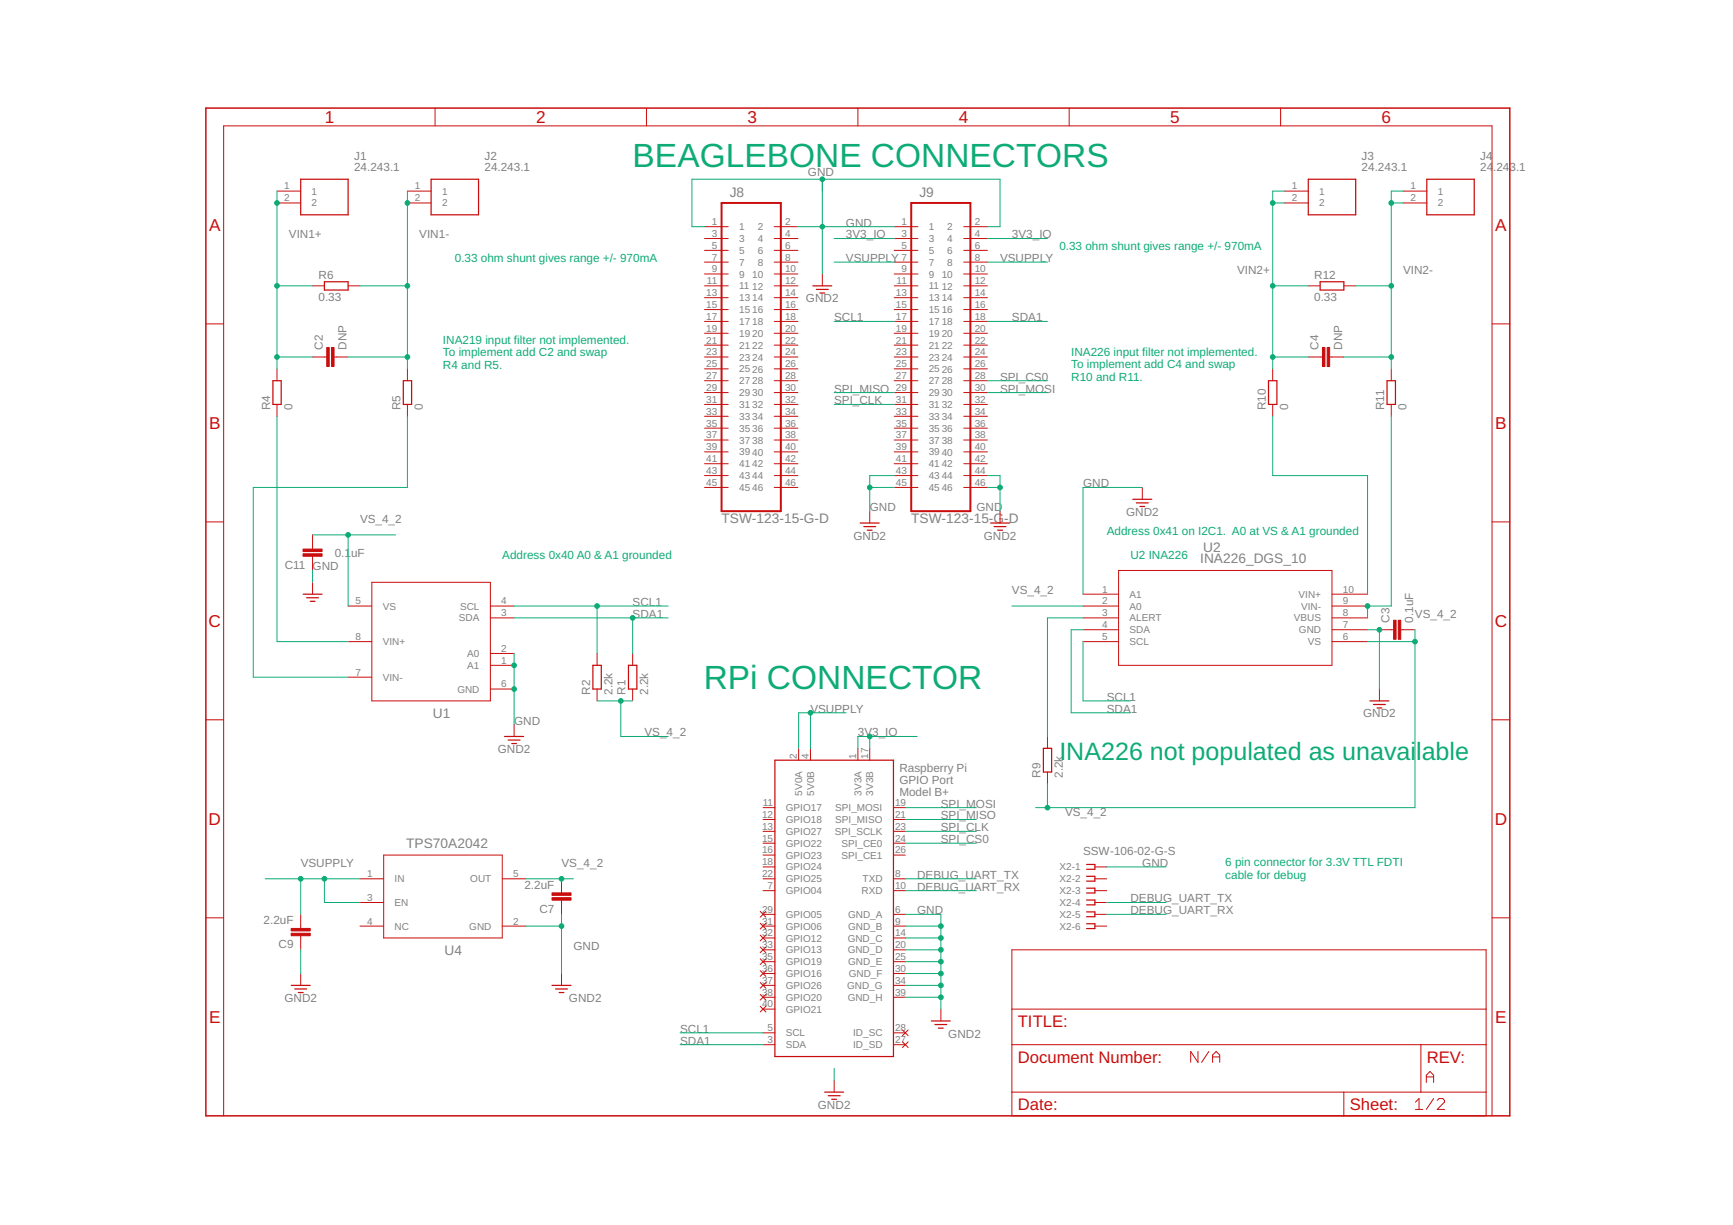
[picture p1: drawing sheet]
<svg xmlns="http://www.w3.org/2000/svg" width="297mm" height="210mm" viewBox="0 0 297 210" stroke-linecap="round" stroke-linejoin="round" font-family="sans-serif">
<g fill="none" stroke="#c90d0c" stroke-width=".17">
<path d="M74.6 18.5v3.1M110.8 18.5v3.1M147 18.5v3.1M183.3 18.5v3.1M219.5 18.5v3.1M47.5 32.7h4M47.5 34.8h4M69.8 32.7h4.1M69.8 34.8h4.1M120.8 38.8h4M132.7 38.8h4.1M153.3 38.8h4"/>
<path d="M165.2 38.8h4M220.2 32.7h4M220.2 34.8h4M240.5 32.7h4.1M240.5 34.8h4.1M35.3 55.5h3M53.6 49h2M59.7 49h2M120.8 49h4M120.8 40.9h4M120.8 42.9h4M120.8 44.9h4"/>
<path d="M120.8 46.9h4M120.8 51h4M120.8 53h4M120.8 55.1h4M120.8 57.1h4M120.8 59.1h4M132.7 49h4.1M132.7 40.9h4.1M132.7 42.9h4.1M132.7 44.9h4.1M132.7 46.9h4.1M132.7 51h4.1"/>
<path d="M132.7 53h4.1M132.7 55.1h4.1M132.7 57.1h4.1M132.7 59.1h4.1M140.9 46.9v2.1M153.3 49h4M153.3 40.9h4M153.3 42.9h4M153.3 44.9h4M153.3 46.9h4M153.3 51h4M153.3 53h4"/>
<path d="M153.3 55.1h4M153.3 57.1h4M153.3 59.1h4M165.2 49h4M165.2 40.9h4M165.2 42.9h4M165.2 44.9h4M165.2 46.9h4M165.2 51h4M165.2 53h4M165.2 55.1h4M165.2 57.1h4"/>
<path d="M165.2 59.1h4M224.2 49h2.1M230.3 49h2.1M255.7 55.5h3.1M47.5 63.2v2M47.5 69.3v2M53.6 61.2h2.4M57.2 61.2h2.5M69.8 63.2v2M69.8 69.3v2M120.8 61.2h4M120.8 63.2h4"/>
<path d="M120.8 65.2h4M120.8 67.3h4M120.8 69.3h4M120.8 71.3h4M120.8 73.4h4M120.8 75.4h4M120.8 77.4h4M120.8 79.5h4M132.7 61.2h4.1M132.7 63.2h4.1M132.7 65.2h4.1M132.7 67.3h4.1"/>
<path d="M132.7 69.3h4.1M132.7 71.3h4.1M132.7 73.4h4.1M132.7 75.4h4.1M132.7 77.4h4.1M132.7 79.5h4.1M153.3 61.2h4M153.3 63.2h4M153.3 65.2h4M153.3 67.3h4M153.3 69.3h4M153.3 71.3h4"/>
<path d="M153.3 73.4h4M153.3 75.4h4M153.3 77.4h4M153.3 79.5h4M165.2 61.2h4M165.2 63.2h4M165.2 65.2h4M165.2 67.3h4M165.2 69.3h4M165.2 71.3h4M165.2 73.4h4M165.2 75.4h4"/>
<path d="M165.2 77.4h4M165.2 79.5h4M218.1 63.2v2M218.1 69.3v2M224.2 61.2h2.5M227.9 61.2h2.4M238.5 63.2v2M238.5 69.3v2M35.3 89.4h3M53.6 91.7v2.4M53.6 95.3v2.4M53.6 99.8v2"/>
<path d="M63.7 99.8h20.4v20.3h-20.4zM120.8 81.5h4M120.8 83.5h4M132.7 81.5h4.1M132.7 83.5h4.1M149.1 87.6v2M153.3 81.5h4M153.3 83.5h4M165.2 81.5h4M165.2 83.5h4M171.4 87.6v2M191.7 97.7h36.6v16.3h-36.6z"/>
<path d="M195.8 83.5v2.1M255.7 89.4h3.1M59.7 103.8h4M59.7 109.9h4M59.7 116h4M84.1 103.8h4M84.1 105.9h4M84.1 114h4M84.1 112h4M84.1 118.1h4M102.3 112v2M102.3 118.1v2"/>
<path d="M108.4 112v2M108.4 118.1v2M185.6 101.8h6.1M185.6 103.8h6.1M185.6 105.9h6.1M185.6 107.9h6.1M185.6 109.9h6.1M228.3 101.8h6.1M228.3 103.8h6.1M228.3 105.9h6.1M228.3 107.9h6.1M228.3 109.9h6.1"/>
<path d="M236.4 107.9h2.5M236.4 118.1v2M240.1 107.9h2.4M35.3 123.3h3M88.1 124.2v2M130.8 138.4h2M136.9 128.2v2.1M138.9 128.2v2.1M147 128.2v2.1M149.1 128.2v2.1M153.1 138.4h2.1M179.5 126.2v2"/>
<path d="M179.5 132.3v2M255.7 123.3h3.1M35.3 157.3h3M51.5 156.7v2.4M61.7 150.6h4.1M61.7 154.6h4.1M61.7 158.7h4.1M65.8 146.5h20.3v14.2h-20.3zM86.1 150.6h4M86.1 158.7h4M96.2 150.6v2.4M96.2 154.2v2.5"/>
<path d="M130.3 156.2l1 1M130.3 158.2l1 1M130.8 148.5h2M130.8 150.6h2M130.8 152.6h2M130.8 156.7h2M130.8 158.7h2M130.8 146.5h2M130.8 140.4h2M130.8 142.5h2M130.8 144.5h2M131.3 156.2l-1 1"/>
<path d="M131.3 158.2l-1 1M153.1 150.6h2.1M153.1 152.6h2.1M153.1 156.7h2.1M153.1 158.7h2.1M153.1 146.5h2.1M153.1 140.4h2.1M153.1 142.5h2.1M153.1 144.5h2.1M187.7 148.5h2M187.7 150.6h2M187.7 152.6h2"/>
<path d="M187.7 154.6h2M187.7 156.7h2M187.7 158.7h2M255.7 157.3h3.1M51.5 160.3v2.5M51.5 166.8v2M96.2 166.8v2M130.3 160.2l1 1M130.3 162.3l1 .9M130.3 164.3l1 1M130.3 166.3l1 1M130.3 168.4l1 .9"/>
<path d="M130.3 170.4l1 1M130.3 172.4l1 1M130.8 179h2M130.8 162.8h2M130.8 172.9h2M130.8 160.7h2M130.8 177h2M130.8 164.8h2M130.8 166.8h2M130.8 168.8h2M130.8 170.9h2M131.3 160.2l-1 1"/>
<path d="M131.3 162.3l-1 .9M131.3 164.3l-1 1M131.3 166.3l-1 1M131.3 168.4l-1 .9M131.3 170.4l-1 1M131.3 172.4l-1 1M153.1 179h2.1M153.1 162.8h2.1M153.1 160.7h2.1M153.1 177h2.1M153.1 164.8h2.1M153.1 166.8h2.1"/>
<path d="M153.1 168.8h2.1M153.1 170.9h2.1M154.7 176.5l1 1M154.7 178.5l1 1M155.7 176.5l-1 1M155.7 178.5l-1 1M161.3 172.9v2M173.4 162.8h81.3v28.4h-81.3zM173.4 179h81.3M173.4 172.9h81.3M243.5 179v8.1M38.3 191.2v-169.6h217.4v169.6"/>
<path d="M143 185.1v2M173.4 187.1h81.3M205.3 180.2v1.8l-1.2-1.8v1.8M207.2 180.2l-1.2 1.8M207.8 182v-1.2l.6-.6 .7 .6v1.2M207.8 181.1h1.3M230.3 187.1v4.1M242.6 188.8l.6-.6v1.9M242.6 190.1h1.3M244.5 185.5v-1.3l.6-.6 .6 .6v1.3M244.5 184.5h1.2M245.7 188.2l-1.2 1.9"/>
<path d="M246.3 188.6l.4-.4h.6l.3 .4v.2l-1.3 1.3h1.3"/>
</g>
<path d="M35.3 18.5h223.5v172.7h-223.5z" fill="none" stroke="#c90d0c" stroke-width=".25"/>
<g fill="none" stroke="#c90d0c" stroke-width=".21">
<path d="M51.5 30.7h8.2v6.1h-8.2zM73.9 30.7h8.1v6.1h-8.1zM224.2 30.7h8.2v6.1h-8.2zM244.6 30.7h8.1v6.1h-8.1zM55.6 48.3h4.1v1.4h-4.1zM139.3 49h3.3M139.9 49.6h2.1M140.5 50.2h.9M226.3 48.3h4v1.4h-4zM46.8 65.2h1.4v4.1h-1.4zM69.1 65.2h1.4v4.1h-1.4zM217.4 65.2h1.5v4.1h-1.5z"/>
<path d="M237.7 65.2h1.5v4.1h-1.5zM147.4 89.6h3.3M148.1 90.2h2M148.7 90.8h.8M169.8 89.6h3.2M170.4 90.2h2M171 90.8h.8M194.2 85.6h3.2M194.8 86.2h2M195.4 86.8h.8M52 101.8h3.2M52.6 102.4h2"/>
<path d="M53.2 103h.8M101.6 114h1.5v4.1h-1.5zM107.7 114h1.5v4.1h-1.5zM86.5 126.2h3.2M87.1 126.8h2M87.7 127.4h.8M132.8 130.3h20.3v50.7h-20.3zM178.8 128.2h1.5v4.1h-1.5zM234.8 120.1h3.3M235.4 120.7h2M236 121.3h.8M186.2 148.1h1.5v.8h-1.5"/>
<path d="M186.2 150.2h1.5v.8h-1.5M186.2 152.2h1.5v.8h-1.5M186.2 154.2h1.5v.8h-1.5M186.2 156.3h1.5v.8h-1.5M186.2 158.3h1.5v.8h-1.5M49.9 168.8h3.3M50.5 169.5h2.1M51.1 170.1h.9M94.6 168.8h3.3M95.2 169.5h2.1M95.8 170.1h.8M159.6 174.9h3.3"/>
<path d="M160.3 175.6h2M160.8 176.2h.9M141.4 187.1h3.2M142 187.7h2M142.6 188.4h.8"/>
</g>
<g fill="#c90d0c" stroke="#c90d0c" stroke-width=".17">
<path d="M56.8 59.5h.5v3.3h-.5z"/>
<path d="M56 59.5h.4v3.3h-.4z"/>
<path d="M239.7 106.3h.4v3.2h-.4z"/>
<path d="M238.9 106.3h.4v3.2h-.4z"/>
<path d="M227.5 59.5h.4v3.3h-.4z"/>
<path d="M226.7 59.5h.4v3.3h-.4z"/>
<path d="M94.6 153h3.3v.4h-3.3z"/>
<path d="M94.6 153.8h3.3v.4h-3.3z"/>
<path d="M49.9 159.1h3.3v.4h-3.3z"/>
<path d="M49.9 159.9h3.3v.4h-3.3z"/>
<path d="M51.9 94.1h3.3v.4h-3.3z"/>
<path d="M51.9 94.9h3.3v.4h-3.3z"/>
</g>
<path d="M123.7 34.8h10.1v52.8h-10.1zM156.2 34.8h10.1v52.8h-10.1z" fill="none" stroke="#c90d0c" stroke-width=".34"/>
<g fill="none" stroke="#0dab76" stroke-width=".17">
<path d="M47.5 32.7v30.5M69.8 32.7v30.5M120.8 38.8h-2.2v-8.1h52.8v8.1h-2.2M136.8 38.8h16.5M140.9 30.7v16.2M218.1 34.8h2.1M220.2 32.7h-2.1v30.5M238.5 34.8h2M240.5 32.7h-2v30.5M47.5 49h6.1M61.7 49h8.1M143 44.9h10.3"/>
<path d="M143 55.1h10.3M143 40.9h10.3M169.2 44.9h10.3M169.2 55.1h10.3M169.2 40.9h10.3M218.1 49h6.1M232.4 49h6.1M47.5 71.3v38.6h12.2M47.5 61.2h6.1M59.7 61.2h10.1M69.8 71.3v12.2h-26.4v32.5h16.3M143 67.3h10.3"/>
<path d="M143 69.3h10.3M169.2 65.2h10.3M169.2 67.3h10.3M218.1 71.3v10.2h16.3v20.3M218.1 61.2h6.1M230.3 61.2h8.2M238.5 71.3v32.5h-4.1v2.1M53.6 97.7v2.1M53.6 91.7h14.2M59.7 91.7v12.1M149.1 83.5h4.2M153.3 81.5h-4.2v6.1"/>
<path d="M169.2 81.5h2.2v6.1M169.2 83.5h2.2M195.8 83.5h-10.2v18.3M88.1 112v12.2M88.1 103.8h26.4M88.1 105.9h26.4M102.3 103.8v8.2M108.4 105.9v6.1M173.4 103.8h12.2M185.6 107.9h-2v14.2h10.2M185.6 109.9v10.2h8.2M185.6 105.9h-6.1v20.3"/>
<path d="M234.4 107.9h2v10.2M234.4 109.9h8.1M242.5 107.9v30.5h-65M102.3 120.1h6.1M106.4 120.1v6.1h8.1M138.9 122.1v6.1M145 122.1h-8.1v6.1M149.1 126.2v2M155.2 138.4h12.1M157.2 126.2h-10.2v2M179.5 134.3v4.1M45.4 150.6h16.3"/>
<path d="M51.5 150.6v6.1M55.6 150.6v4h6.1M90.1 150.6h8.2M90.1 158.7h6.1M96.2 156.7v10.1M155.2 150.6h12.1M155.2 158.7h6.1M155.2 156.7h6.1v16.2M155.2 144.5h12.1M155.2 142.5h12.1M155.2 140.4h12.1M155.2 152.6h12.1"/>
<path d="M189.7 154.6h10.2M189.7 148.5h10.2M189.7 156.7h10.2M51.5 162.8v4M116.6 177h14.2M116.6 179h14.2M155.2 160.7h6.1M155.2 162.8h6.1M155.2 164.8h6.1M155.2 166.8h6.1M155.2 168.8h6.1M155.2 170.9h6.1"/>
<path d="M143 183.1v2"/>
</g>
<g fill="#0dab76" stroke="#0dab76" stroke-width=".17">
<circle cx="51.5" cy="150.6" r=".4"/>
<circle cx="55.6" cy="150.6" r=".4"/>
<circle cx="138.9" cy="122.1" r=".4"/>
<circle cx="149.1" cy="83.5" r=".4"/>
<circle cx="171.4" cy="83.5" r=".4"/>
<circle cx="140.9" cy="38.8" r=".4"/>
<circle cx="140.9" cy="30.7" r=".4"/>
<circle cx="96.2" cy="158.7" r=".4"/>
<circle cx="236.4" cy="107.9" r=".4"/>
<circle cx="161.3" cy="158.7" r=".4"/>
<circle cx="161.3" cy="160.7" r=".4"/>
<circle cx="161.3" cy="162.8" r=".4"/>
<circle cx="161.3" cy="164.8" r=".4"/>
<circle cx="161.3" cy="166.8" r=".4"/>
<circle cx="161.3" cy="168.8" r=".4"/>
<circle cx="161.3" cy="170.9" r=".4"/>
<circle cx="88.1" cy="114" r=".4"/>
<circle cx="88.1" cy="118.1" r=".4"/>
<circle cx="102.3" cy="103.8" r=".4"/>
<circle cx="108.4" cy="105.9" r=".4"/>
<circle cx="47.5" cy="49" r=".4"/>
<circle cx="47.5" cy="61.2" r=".4"/>
<circle cx="47.5" cy="34.8" r=".4"/>
<circle cx="69.8" cy="61.2" r=".4"/>
<circle cx="69.8" cy="49" r=".4"/>
<circle cx="69.8" cy="34.8" r=".4"/>
<circle cx="234.4" cy="103.8" r=".4"/>
<circle cx="218.1" cy="49" r=".4"/>
<circle cx="218.1" cy="61.2" r=".4"/>
<circle cx="218.1" cy="34.8" r=".4"/>
<circle cx="238.5" cy="49" r=".4"/>
<circle cx="238.5" cy="61.2" r=".4"/>
<circle cx="238.5" cy="34.8" r=".4"/>
<circle cx="149.1" cy="126.2" r=".4"/>
<circle cx="96.2" cy="150.6" r=".4"/>
<circle cx="242.5" cy="109.9" r=".4"/>
<circle cx="179.5" cy="138.4" r=".4"/>
<circle cx="59.7" cy="91.7" r=".4"/>
<circle cx="106.4" cy="120.1" r=".4"/>
</g>
<g font-size="5.7" fill="#0dab76">
<text x="108.4" y="28.7">BEAGLEBONE CONNECTORS</text>
<text x="120.6" y="118.1">RPi CONNECTOR</text>
</g>
<g font-size="4.3" fill="#0dab76">
<text x="181.6" y="130.3">INA226 not populated as unavai</text>
<text x="242.7" y="130.3">l</text>
<text x="243.7" y="130.3">able</text>
</g>
<g font-size="2.9" fill="#c90d0c">
<text x="55.7" y="21.1">1</text>
<text x="91.9" y="21.1">2</text>
<text x="128.1" y="21.1">3</text>
<text x="164.3" y="21.1">4</text>
<text x="200.6" y="21.1">5</text>
<text x="236.8" y="21.1">6</text>
<text x="35.8" y="39.6">A</text>
<text x="256.3" y="39.6">A</text>
<text x="35.8" y="73.5">B</text>
<text x="256.3" y="73.5">B</text>
<text x="35.8" y="107.4">C</text>
<text x="256.2" y="107.4">C</text>
<text x="35.8" y="141.3">D</text>
<text x="256.2" y="141.3">D</text>
<text x="35.8" y="175.3">E</text>
<text x="174.5" y="176">TITLE:</text>
<text x="256.3" y="175.3">E</text>
<text x="174.5" y="182.1">Document Number:</text>
<text x="244.6" y="182.1">REV:</text>
<text x="174.5" y="190.2">Date:</text>
<text x="231.4" y="190.2">Sheet:</text>
</g>
<g font-size="2.3" fill="#808080">
<text x="125.1" y="33.8">J8</text>
<text x="157.6" y="33.8">J9</text>
<text x="123.7" y="89.6">TSW-123-15-G-D</text>
<text x="156.2" y="89.6">TSW-123-15-G-D</text>
<text x="206.2" y="94.5">U2</text>
<text x="205.7" y="96.5">INA226_DGS_10</text>
<text x="74.2" y="123">U1</text>
<text x="69.6" y="145.3">TPS70A2042</text>
<text x="76.2" y="163.6">U4</text>
</g>
<g font-size="2" fill="#808080">
<text x="60.7" y="29.4">24.243.1</text>
<text x="60.7" y="27.3">J1</text>
<text x="83" y="29.4">24.243.1</text>
<text x="83" y="27.3">J2</text>
<text x="233.4" y="29.4">24.243.1</text>
<text x="233.4" y="27.3">J3</text>
<text x="253.7" y="29.4">24</text>
<text x="253.7" y="27.3">J4</text>
<text x="255.9" y="29.4">.243.1</text>
<text x="138.5" y="30.1">GND</text>
<text x="49.5" y="40.9">VIN1+</text>
<text x="71.9" y="40.9">VIN1-</text>
<text x="145" y="38.8">GND</text>
<text x="145" y="40.9">3V3_IO</text>
<text x="173.4" y="40.9">3V3_IO</text>
<text x="54.6" y="47.8">R6</text>
<text x="145" y="44.9">VSUPPLY</text>
<text x="171.4" y="44.9">VSUPPLY</text>
<text x="212.1" y="47">VIN2+</text>
<text x="225.3" y="47.8">R12</text>
<text x="240.5" y="47">VIN2-</text>
<text x="54.6" y="51.6">0.33</text>
<text x="138.1" y="51.8">GND2</text>
<text x="225.3" y="51.6">0.33</text>
<text x="55.3" y="60" transform="rotate(-90 55.3 60)">C2</text>
<text x="59.4" y="60" transform="rotate(-90 59.4 60)">DNP</text>
<text x="143" y="55.1">SCL1</text>
<text x="173.4" y="55.1">SDA1</text>
<text x="226" y="60" transform="rotate(-90 226 60)">C4</text>
<text x="230" y="60" transform="rotate(-90 230 60)">DNP</text>
<text x="171.4" y="65.2">SPI_CS0</text>
<text x="46.3" y="70.3" transform="rotate(-90 46.3 70.3)">R4</text>
<text x="50.1" y="70.3" transform="rotate(-90 50.1 70.3)">0</text>
<text x="68.6" y="70.3" transform="rotate(-90 68.6 70.3)">R5</text>
<text x="72.5" y="70.3" transform="rotate(-90 72.5 70.3)">0</text>
<text x="143" y="69.3">SPI_CLK</text>
<text x="143" y="67.3">SPI_MISO</text>
<text x="171.4" y="67.3">SPI_MOSI</text>
<text x="216.9" y="70.3" transform="rotate(-90 216.9 70.3)">R10</text>
<text x="220.8" y="70.3" transform="rotate(-90 220.8 70.3)">0</text>
<text x="237.3" y="70.3" transform="rotate(-90 237.3 70.3)">R11</text>
<text x="241.1" y="70.3" transform="rotate(-90 241.1 70.3)">0</text>
<text x="185.6" y="83.5">GND</text>
<text x="61.7" y="89.6">VS_4_2</text>
<text x="149.1" y="87.6">GND</text>
<text x="167.4" y="87.6">GND</text>
<text x="193" y="88.4">GND2</text>
<text x="57.4" y="95.4">0.1</text>
<text x="60.2" y="95.4">uF</text>
<text x="146.3" y="92.5">GND2</text>
<text x="168.6" y="92.5">GND2</text>
<text x="48.8" y="97.4">C11</text>
<text x="53.6" y="97.7">GND</text>
<text x="173.4" y="101.8">VS_4_2</text>
<text x="108.4" y="103.8">SCL1</text>
<text x="108.4" y="105.9">SDA1</text>
<text x="238.2" y="106.7" transform="rotate(-90 238.2 106.7)">C3</text>
<text x="242.2" y="106.7" transform="rotate(-90 242.2 106.7)">0.1uF</text>
<text x="242.5" y="105.9">VS_4_2</text>
<text x="101.1" y="119.1" transform="rotate(-90 101.1 119.1)">R2</text>
<text x="105" y="119.1" transform="rotate(-90 105 119.1)">2.2k</text>
<text x="107.2" y="119.1" transform="rotate(-90 107.2 119.1)">R1</text>
<text x="111.1" y="119.1" transform="rotate(-90 111.1 119.1)">2.2k</text>
<text x="88.1" y="124.2">GND</text>
<text x="138.9" y="122.1">VSUPPLY</text>
<text x="189.7" y="120.1">SCL1</text>
<text x="189.7" y="122.1">SDA1</text>
<text x="233.6" y="122.9">GND2</text>
<text x="85.3" y="129">GND2</text>
<text x="110.5" y="126.2">VS_4_2</text>
<text x="147" y="126.2">3V3_IO</text>
<text x="154.1" y="132.3">Raspberry Pi</text>
<text x="154.1" y="134.3">GPIO Port</text>
<text x="154.1" y="136.3">Model B+</text>
<text x="178.3" y="133.3" transform="rotate(-90 178.3 133.3)">R9</text>
<text x="182.2" y="133.3" transform="rotate(-90 182.2 133.3)">2.2k</text>
<text x="161.3" y="138.4">SPI_MOSI</text>
<text x="161.3" y="142.4">SPI_CLK</text>
<text x="161.3" y="140.4">SPI_MISO</text>
<text x="182.5" y="139.8">VS_4_2</text>
<text x="51.5" y="148.5">VSUPPLY</text>
<text x="96.2" y="148.5">VS_4_2</text>
<text x="161.3" y="144.5">SPI_CS0</text>
<text x="185.6" y="146.5">SSW-106-02-G-S</text>
<text x="195.8" y="148.5">GND</text>
<text x="89.9" y="152.3">2.2uF</text>
<text x="157.2" y="152.6">DEBUG_UART_RX</text>
<text x="157.2" y="150.6">DEBUG_UART_TX</text>
<text x="193.8" y="154.6">DEBUG_UART_TX</text>
<text x="45.2" y="158.4">2.2uF</text>
<text x="92.4" y="156.4">C7</text>
<text x="157.2" y="156.7">GND</text>
<text x="193.8" y="156.7">DEBUG_UART_RX</text>
<text x="47.7" y="162.5">C9</text>
<text x="98.3" y="162.8">GND</text>
<text x="48.8" y="171.7">GND2</text>
<text x="97.5" y="171.7">GND2</text>
<text x="116.6" y="177">SCL1</text>
<text x="116.6" y="179">SDA1</text>
<text x="162.5" y="177.8">GND2</text>
<text x="140.2" y="190">GND2</text>
</g>
<g font-size="2" fill="#0dab76">
<text x="78" y="44.9">0.33 ohm shunt gives range +/- 970mA</text>
<text x="181.6" y="42.9">0.33 ohm shunt gives range +/- 970mA</text>
<text x="75.9" y="58.9">INA219 input filter not implemented.</text>
<text x="75.9" y="61.1">To implement add C2 and swap</text>
<text x="75.9" y="63.2">R4 and R5.</text>
<text x="183.6" y="61">INA226 input filter not implemented.</text>
<text x="183.6" y="63.1">To implement add C4 and swap</text>
<text x="183.6" y="65.2">R10 and R11.</text>
<text x="86.1" y="95.7">Address 0x40 A0 &amp; A1 grounded</text>
<text x="189.7" y="91.7">Address 0x41 on I2C1. A0 at VS &amp; A1 grounded</text>
<text x="193.8" y="95.7">U2 INA226</text>
<text x="210" y="148.4">6 pin connector for 3.3V TTL FDTI</text>
<text x="210" y="150.6">cable for debug</text>
</g>
<g font-size="1.7" fill="#808080">
<text x="48.7" y="32.5">1</text>
<text x="48.7" y="34.5">2</text>
<text x="53.4" y="33.3">1</text>
<text x="53.4" y="35.4">2</text>
<text x="71.1" y="32.5">1</text>
<text x="71.1" y="34.5">2</text>
<text x="75.8" y="33.3">1</text>
<text x="75.8" y="35.4">2</text>
<text x="221.4" y="32.5">1</text>
<text x="221.4" y="34.5">2</text>
<text x="226.1" y="33.3">1</text>
<text x="226.1" y="35.4">2</text>
<text x="241.7" y="32.5">1</text>
<text x="241.7" y="34.5">2</text>
<text x="246.4" y="33.3">1</text>
<text x="246.4" y="35.4">2</text>
<text x="122" y="38.5">1</text>
<text x="122" y="40.6">3</text>
<text x="126.7" y="39.4">1</text>
<text x="126.7" y="41.5">3</text>
<text x="129.9" y="39.4">2</text>
<text x="129.9" y="41.5">4</text>
<text x="134.6" y="38.5">2</text>
<text x="134.6" y="40.6">4</text>
<text x="154.5" y="38.5">1</text>
<text x="154.5" y="40.6">3</text>
<text x="159.2" y="39.4">1</text>
<text x="159.2" y="41.5">3</text>
<text x="162.4" y="39.4">2</text>
<text x="162.4" y="41.5">4</text>
<text x="167.1" y="38.5">2</text>
<text x="167.1" y="40.6">4</text>
<text x="122" y="42.6">5</text>
<text x="122" y="44.6">7</text>
<text x="122" y="46.7">9</text>
<text x="126.7" y="43.5">5</text>
<text x="126.7" y="45.5">7</text>
<text x="126.7" y="47.6">9</text>
<text x="128.9" y="47.6">10</text>
<text x="129.9" y="43.5">6</text>
<text x="129.9" y="45.5">8</text>
<text x="134.6" y="42.6">6</text>
<text x="134.6" y="44.6">8</text>
<text x="134.6" y="46.7">10</text>
<text x="154.5" y="42.6">5</text>
<text x="154.5" y="44.6">7</text>
<text x="154.5" y="46.7">9</text>
<text x="159.2" y="43.5">5</text>
<text x="159.2" y="45.5">7</text>
<text x="159.2" y="47.6">9</text>
<text x="161.4" y="47.6">10</text>
<text x="162.4" y="43.5">6</text>
<text x="162.4" y="45.5">8</text>
<text x="167.1" y="42.6">6</text>
<text x="167.1" y="44.6">8</text>
<text x="167.1" y="46.7">10</text>
<text x="121" y="50.7">13</text>
<text x="121" y="52.8">15</text>
<text x="121.2" y="48.7">11</text>
<text x="126.7" y="49.6">11</text>
<text x="126.7" y="51.6">13</text>
<text x="126.7" y="53.7">15</text>
<text x="128.9" y="49.6">12</text>
<text x="128.9" y="51.6">14</text>
<text x="128.9" y="53.7">16</text>
<text x="134.6" y="48.7">12</text>
<text x="134.6" y="50.7">14</text>
<text x="134.6" y="52.8">16</text>
<text x="153.5" y="50.7">13</text>
<text x="153.5" y="52.8">15</text>
<text x="153.7" y="48.7">11</text>
<text x="159.2" y="49.6">11</text>
<text x="159.2" y="51.6">13</text>
<text x="159.2" y="53.7">15</text>
<text x="161.4" y="49.6">12</text>
<text x="161.4" y="51.6">14</text>
<text x="161.4" y="53.7">16</text>
<text x="167.1" y="48.7">12</text>
<text x="167.1" y="50.7">14</text>
<text x="167.1" y="52.8">16</text>
<text x="121" y="54.8">17</text>
<text x="121" y="56.8">19</text>
<text x="121" y="58.9">21</text>
<text x="126.7" y="55.7">17</text>
<text x="126.7" y="57.7">19</text>
<text x="126.7" y="59.8">21</text>
<text x="128.9" y="55.7">18</text>
<text x="128.9" y="57.7">20</text>
<text x="128.9" y="59.8">22</text>
<text x="134.6" y="54.8">18</text>
<text x="134.6" y="56.8">20</text>
<text x="134.6" y="58.9">22</text>
<text x="153.5" y="54.8">17</text>
<text x="153.5" y="56.8">19</text>
<text x="153.5" y="58.9">21</text>
<text x="159.2" y="55.7">17</text>
<text x="159.2" y="57.7">19</text>
<text x="159.2" y="59.8">21</text>
<text x="161.4" y="55.7">18</text>
<text x="161.4" y="57.7">20</text>
<text x="161.4" y="59.8">22</text>
<text x="167.1" y="54.8">18</text>
<text x="167.1" y="56.8">20</text>
<text x="167.1" y="58.9">22</text>
<text x="121" y="60.9">23</text>
<text x="121" y="62.9">25</text>
<text x="121" y="65">27</text>
<text x="126.7" y="61.8">23</text>
<text x="126.7" y="63.8">25</text>
<text x="126.7" y="65.9">27</text>
<text x="128.9" y="61.8">24</text>
<text x="128.9" y="63.8">26</text>
<text x="128.9" y="65.9">28</text>
<text x="134.6" y="60.9">24</text>
<text x="134.6" y="62.9">26</text>
<text x="134.6" y="65">28</text>
<text x="153.5" y="60.9">23</text>
<text x="153.5" y="62.9">25</text>
<text x="153.5" y="65">27</text>
<text x="159.2" y="61.8">23</text>
<text x="159.2" y="63.8">25</text>
<text x="159.2" y="65.9">27</text>
<text x="161.4" y="61.8">24</text>
<text x="161.4" y="63.8">26</text>
<text x="161.4" y="65.9">28</text>
<text x="167.1" y="60.9">24</text>
<text x="167.1" y="62.9">26</text>
<text x="167.1" y="65">28</text>
<text x="121" y="67">29</text>
<text x="121" y="69">31</text>
<text x="121" y="71.1">33</text>
<text x="126.7" y="67.9">29</text>
<text x="126.7" y="69.9">31</text>
<text x="126.7" y="71.9">33</text>
<text x="128.9" y="67.9">30</text>
<text x="128.9" y="69.9">32</text>
<text x="128.9" y="72">34</text>
<text x="134.6" y="67">30</text>
<text x="134.6" y="69">32</text>
<text x="134.6" y="71.1">34</text>
<text x="153.5" y="67">29</text>
<text x="153.5" y="69">31</text>
<text x="153.5" y="71.1">33</text>
<text x="159.2" y="67.9">29</text>
<text x="159.2" y="69.9">31</text>
<text x="159.2" y="71.9">33</text>
<text x="161.4" y="67.9">30</text>
<text x="161.4" y="69.9">32</text>
<text x="161.4" y="72">34</text>
<text x="167.1" y="67">30</text>
<text x="167.1" y="69">32</text>
<text x="167.1" y="71.1">34</text>
<text x="121" y="73.1">35</text>
<text x="121" y="75.1">37</text>
<text x="121" y="77.1">39</text>
<text x="126.7" y="74">35</text>
<text x="126.7" y="76">37</text>
<text x="128.9" y="74">36</text>
<text x="128.9" y="76">38</text>
<text x="134.6" y="73.1">36</text>
<text x="134.6" y="75.1">38</text>
<text x="134.6" y="77.1">40</text>
<text x="153.5" y="73.1">35</text>
<text x="153.5" y="75.1">37</text>
<text x="153.5" y="77.1">39</text>
<text x="159.2" y="74">35</text>
<text x="159.2" y="76">37</text>
<text x="161.4" y="74">36</text>
<text x="161.4" y="76">38</text>
<text x="167.1" y="73.1">36</text>
<text x="167.1" y="75.1">38</text>
<text x="167.1" y="77.1">40</text>
<text x="121" y="79.2">41</text>
<text x="121" y="81.2">43</text>
<text x="121" y="83.2">45</text>
<text x="126.7" y="78">39</text>
<text x="126.7" y="80.1">41</text>
<text x="126.7" y="82.1">43</text>
<text x="128.9" y="78.1">40</text>
<text x="128.9" y="80.1">42</text>
<text x="128.9" y="82.1">44</text>
<text x="134.6" y="79.2">42</text>
<text x="134.6" y="81.2">44</text>
<text x="134.6" y="83.2">46</text>
<text x="153.5" y="79.2">41</text>
<text x="153.5" y="81.2">43</text>
<text x="153.5" y="83.2">45</text>
<text x="159.2" y="78">39</text>
<text x="159.2" y="80.1">41</text>
<text x="159.2" y="82.1">43</text>
<text x="161.4" y="78.1">40</text>
<text x="161.4" y="80.1">42</text>
<text x="161.4" y="82.1">44</text>
<text x="167.1" y="79.2">42</text>
<text x="167.1" y="81.2">44</text>
<text x="167.1" y="83.2">46</text>
<text x="126.7" y="84.1">45</text>
<text x="128.9" y="84.1">46</text>
<text x="159.2" y="84.1">45</text>
<text x="161.4" y="84.1">46</text>
<text x="188.9" y="101.5">1</text>
<text x="230.2" y="101.5">10</text>
<text x="60.9" y="103.6">5</text>
<text x="65.6" y="104.5">VS</text>
<text x="78.7" y="106.5">SDA</text>
<text x="78.9" y="104.5">SCL</text>
<text x="85.9" y="105.6">3</text>
<text x="85.9" y="103.6">4</text>
<text x="188.9" y="103.6">2</text>
<text x="188.9" y="105.6">3</text>
<text x="188.9" y="107.6">4</text>
<text x="193.6" y="102.4">A1</text>
<text x="193.6" y="104.5">A0</text>
<text x="193.6" y="106.5">ALERT</text>
<text x="221.8" y="106.5">VBUS</text>
<text x="222.6" y="102.4">VIN+</text>
<text x="223" y="104.5">VIN-</text>
<text x="230.2" y="107.6">7</text>
<text x="230.2" y="105.6">8</text>
<text x="230.2" y="103.6">9</text>
<text x="60.9" y="109.7">8</text>
<text x="65.6" y="110.5">VIN+</text>
<text x="80.1" y="112.6">A0</text>
<text x="85.9" y="113.7">1</text>
<text x="85.9" y="111.7">2</text>
<text x="188.9" y="109.7">5</text>
<text x="193.6" y="108.5">SDA</text>
<text x="193.6" y="110.5">SCL</text>
<text x="222.6" y="108.5">GND</text>
<text x="224.1" y="110.6">VS</text>
<text x="230.2" y="109.7">6</text>
<text x="60.9" y="115.7">7</text>
<text x="65.6" y="116.6">VIN-</text>
<text x="78.4" y="118.7">GND</text>
<text x="80.1" y="114.6">A1</text>
<text x="85.9" y="117.8">6</text>
<text x="136.6" y="130" transform="rotate(-90 136.6 130)">2</text>
<text x="138.6" y="130" transform="rotate(-90 138.6 130)">4</text>
<text x="146.8" y="130" transform="rotate(-90 146.8 130)">1</text>
<text x="148.8" y="130" transform="rotate(-90 148.8 130)">17</text>
<text x="137.5" y="136.3" transform="rotate(-90 137.5 136.3)">5V0A</text>
<text x="139.5" y="136.3" transform="rotate(-90 139.5 136.3)">5V0B</text>
<text x="147.7" y="136.3" transform="rotate(-90 147.7 136.3)">3V3A</text>
<text x="149.7" y="136.3" transform="rotate(-90 149.7 136.3)">3V3B</text>
<text x="130.6" y="140.1">12</text>
<text x="130.6" y="142.2">13</text>
<text x="130.8" y="138.1">11</text>
<text x="134.7" y="139">GPIO17</text>
<text x="134.7" y="141">GPIO18</text>
<text x="134.7" y="143.1">GPIO27</text>
<text x="143.1" y="143.1">SPI_SCLK</text>
<text x="143.2" y="139">SPI_MOSI</text>
<text x="143.2" y="141">SPI_MISO</text>
<text x="153.4" y="138.1">19</text>
<text x="153.4" y="140.1">21</text>
<text x="153.4" y="142.2">23</text>
<text x="130.6" y="144.2">15</text>
<text x="130.6" y="146.2">16</text>
<text x="130.6" y="148.3">18</text>
<text x="134.7" y="145.1">GPIO22</text>
<text x="134.7" y="147.1">GPIO23</text>
<text x="134.7" y="149.1">GPIO24</text>
<text x="144.2" y="145.1">SPI_CE0</text>
<text x="144.2" y="147.1">SPI_CE1</text>
<text x="153.4" y="144.2">24</text>
<text x="153.4" y="146.2">26</text>
<text x="181.6" y="149.2">X2-1</text>
<text x="62.9" y="150.3">1</text>
<text x="62.9" y="154.3">3</text>
<text x="67.6" y="151.2">IN</text>
<text x="67.6" y="155.2">EN</text>
<text x="80.6" y="151.2">OUT</text>
<text x="88" y="150.3">5</text>
<text x="130.6" y="150.3">22</text>
<text x="131.6" y="152.3">7</text>
<text x="134.7" y="151.2">GPIO25</text>
<text x="134.7" y="153.2">GPIO04</text>
<text x="147.7" y="153.2">RXD</text>
<text x="147.8" y="151.2">TXD</text>
<text x="153.4" y="150.3">8</text>
<text x="153.4" y="152.3">10</text>
<text x="181.6" y="151.2">X2-2</text>
<text x="181.6" y="153.2">X2-3</text>
<text x="181.6" y="155.3">X2-4</text>
<text x="62.9" y="158.4">4</text>
<text x="67.6" y="159.3">NC</text>
<text x="80.4" y="159.3">GND</text>
<text x="88" y="158.4">2</text>
<text x="130.6" y="156.4">29</text>
<text x="130.6" y="158.4">31</text>
<text x="130.6" y="160.4">32</text>
<text x="134.7" y="157.3">GPIO05</text>
<text x="134.7" y="159.3">GPIO06</text>
<text x="134.7" y="161.3">GPIO12</text>
<text x="145.3" y="161.3">GND_C</text>
<text x="145.4" y="157.3">GND_A</text>
<text x="145.4" y="159.3">GND_B</text>
<text x="153.4" y="156.4">6</text>
<text x="153.4" y="158.4">9</text>
<text x="153.4" y="160.4">14</text>
<text x="181.6" y="157.3">X2-5</text>
<text x="181.6" y="159.3">X2-6</text>
<text x="130.6" y="162.5">33</text>
<text x="130.6" y="164.5">35</text>
<text x="130.6" y="166.5">36</text>
<text x="134.7" y="163.4">GPIO13</text>
<text x="134.7" y="165.4">GPIO19</text>
<text x="134.7" y="167.4">GPIO16</text>
<text x="145.3" y="163.4">GND_D</text>
<text x="145.4" y="165.4">GND_E</text>
<text x="145.5" y="167.4">GND_F</text>
<text x="153.4" y="162.5">20</text>
<text x="153.4" y="164.5">25</text>
<text x="153.4" y="166.5">30</text>
<text x="130.6" y="168.6">37</text>
<text x="130.6" y="170.6">38</text>
<text x="130.6" y="172.6">40</text>
<text x="134.7" y="169.5">GPIO26</text>
<text x="134.7" y="171.5">GPIO20</text>
<text x="134.7" y="173.5">GPIO21</text>
<text x="145.2" y="169.5">GND_G</text>
<text x="145.3" y="171.5">GND_H</text>
<text x="153.4" y="168.6">34</text>
<text x="153.4" y="170.6">39</text>
<text x="131.6" y="178.7">3</text>
<text x="131.6" y="176.7">5</text>
<text x="134.7" y="179.6">SDA</text>
<text x="134.7" y="177.6">SCL</text>
<text x="146.2" y="177.6">ID_SC</text>
<text x="146.2" y="179.6">ID_SD</text>
<text x="153.4" y="176.7">28</text>
<text x="153.4" y="178.7">27</text>
</g>
</svg>
